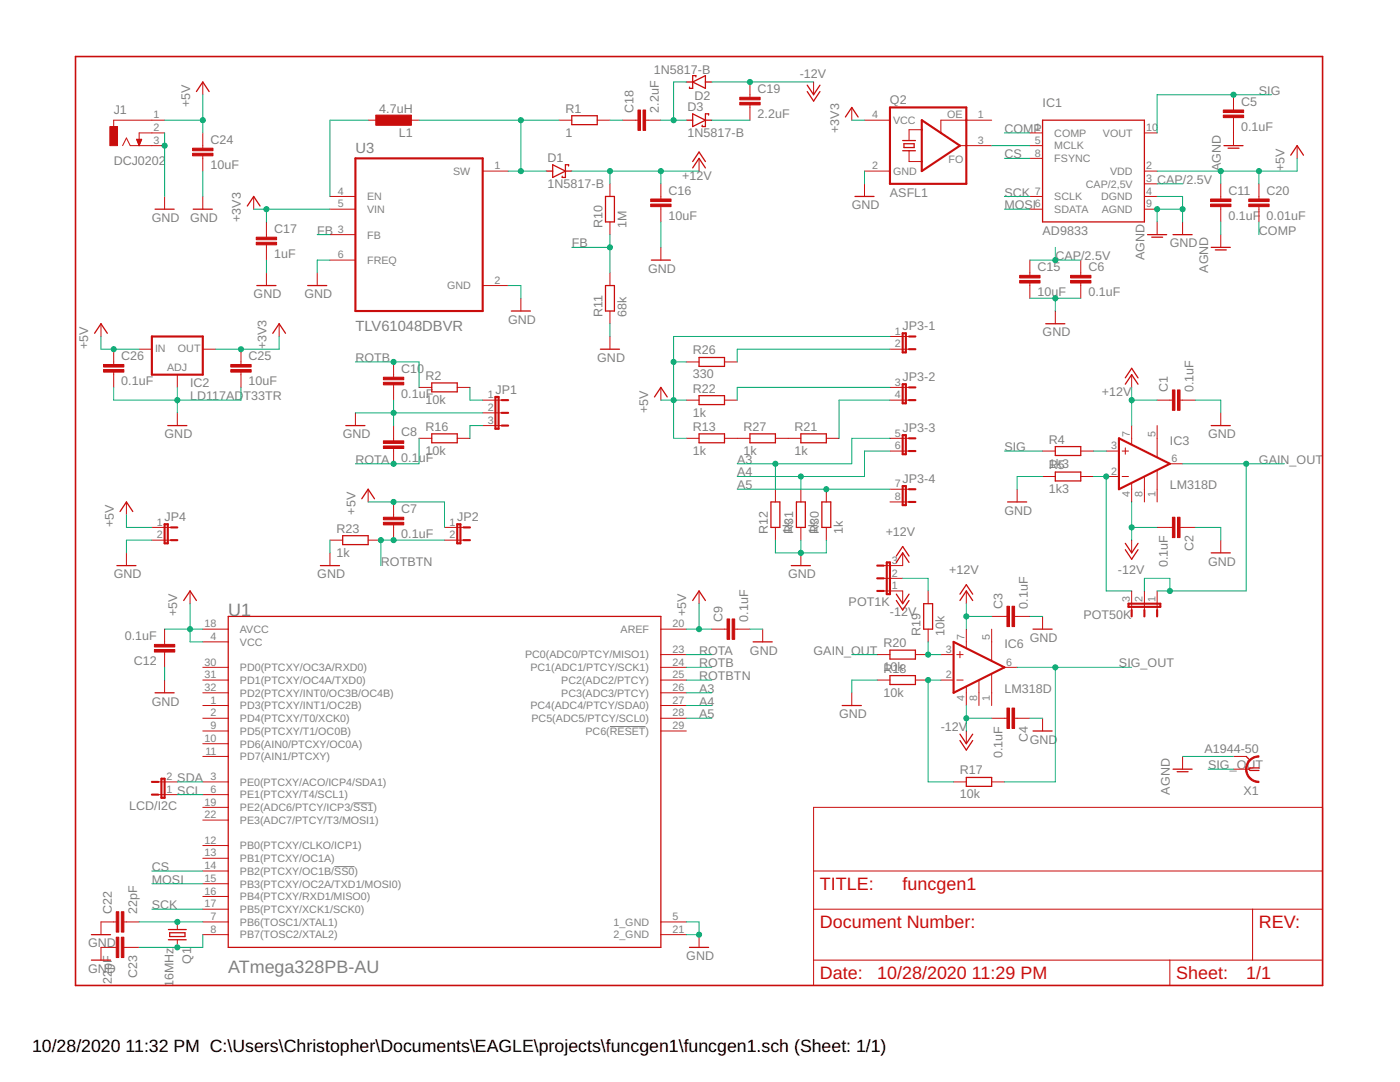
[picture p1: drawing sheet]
<svg xmlns="http://www.w3.org/2000/svg" width="279mm" height="216mm" viewBox="0 0 279 216" stroke-linecap="round" stroke-linejoin="round" font-family="sans-serif">
<path d="M121.7 145h7.1M66.7 172.9h4M70.5 160.2h4" fill="none" stroke="#808080" stroke-width=".2"/>
<g fill="none" stroke="#c90d0c" stroke-width=".2">
<path d="M40.5 16.4v2.5M149.7 16.4v3M162.4 16.4v2.5M246.2 18.9v3M24.5 29.1l.7-1.6 .8 1.6h6.9M27.3 27.8h1l-.5 1.3zM27.3 27.9h.9M27.3 28h.9M27.4 28.1h.7M27.4 28.2h.7M27.5 28.4h.5M27.5 28.5h.5"/>
<path d="M27.6 28.6h.3M27.6 28.7h.3M27.7 28.9h.2M27.7 29h.1M32.9 26.5h-5.1v2.6M32.9 24h-10.2v1.3M32.9 39.2v2.5M40.5 26.5v3.1M40.5 31.1v3M40.5 39.2v2.5M50.6 39.2v2.5M65.8 39.2h5.1"/>
<path d="M73.5 24h2.5M81.1 24h2.5M96.3 34.1h5.1M111.6 24h2.5M119.2 24h2.5M121.7 36.7v2.5M124.3 24h3M128.8 24h3.1M131.9 36.7v3M139.5 31.6v2.5M149.7 20.9v3.1M170 21.4v2.6"/>
<path d="M172.5 34.1h5.1M172.5 24h5.1M172.5 36.7v2.5M181.4 30.1v2.1h2.6M184 25.9h-2.6v2.1M191.6 29.1h6.3M197.9 24h-10.1v2.5M205.5 26.5h2.6M205.5 39.2h2.6M205.5 29.1h2.6M205.5 31.6h2.6M228.4 26.5h2.5"/>
<path d="M228.4 39.2h2.5M228.4 36.7h2.5M228.4 34.1h2.5M243.6 36.7v3M246.2 23.5v5.6M251.2 36.7v3M258.9 29.1v2.5M53.2 44.3v3M53.2 48.9v3M53.2 54.4v2.6M63.3 54.4v2.6M65.8 41.7h5.1"/>
<path d="M65.8 46.8h5.1M65.8 51.9h5.1M96.3 57h5.1M103.9 59.5v2.6M121.7 44.3v2.5M121.7 54.4v2.6M131.9 41.2v3.1M131.9 49.4v2.5M205.5 41.7h2.6M205.5 51.9v3M205.5 56.5v3M215.7 51.9v3"/>
<path d="M215.7 56.5v3M228.4 41.7h2.5M230.9 44.3v2.5M236 44.3v2.5M243.6 41.2v3.1M243.6 46.8v2.6M251.2 41.2v3.1M20.2 64.6v2.5M22.7 69.7v3M22.7 74.3v3M27.8 69.7h2.5M35.4 74.8v2.5"/>
<path d="M40.5 69.7h2.5M48.1 69.7v3M48.1 74.3v3M55.7 64.6v2.5M78.5 72.2v3.1M78.5 76.8v3M83.6 77.3h2.6M91.2 77.3h2.6M96.3 79.8h3.8M121.7 62.1v2.5M121.7 67.1v2.6M131.9 77.3v2.5"/>
<path d="M137 79.8h2.5M137 72.2h2.5M144.6 79.8h2.5M144.6 72.2h2.5M177.6 79.8h3.8M177.6 77.3h3.8M177.6 69.7h3.8M177.6 67.1h3.8M210.6 62.1v2.5M225.8 74.8v2.5M230.9 79.8h3.1M235.5 79.8h3"/>
<path d="M35.4 82.4v2.5M70.9 82.4v2.5M73.5 97.6v2.6M78.5 84.9v3.1M78.5 89.5v3M83.6 87.5h2.6M91.2 87.5h2.6M96.3 84.9h3.8M96.3 82.4h3.8M137 87.5h2.5M144.6 87.5h5.1M154.7 97.6v2.6"/>
<path d="M154.7 87.5h5.1M159.8 97.6v2.6M164.9 87.5h2.5M164.9 97.6v2.6M177.6 90h3.8M177.6 87.5h3.8M177.6 97.6h3.8M203 97.6v2.6M208.1 90h2.5M208.1 95.1h2.5M215.7 90h2.5M215.7 95.1h2.5"/>
<path d="M220.8 90h2.5M220.8 95.1h2.5M223.9 90h1.3M223.9 95.1h1.3M224.6 89.4v1.2M225.8 84.9v3.7M225.8 96.4v3.8M228.4 95.1v5.1M230.9 84.9v6.3M230.9 93.9v6.3M233.5 92.5h2.5M243.6 82.4v2.5"/>
<path d="M25.2 100.2v2.5M25.2 110.3v2.6M30.3 105.2h3.8M30.3 107.8h3.8M37.9 117.9v2.6M65.8 107.8h2.6M65.8 110.3v2.6M73.5 107.8h2.5M78.5 100.2v3M78.5 104.7v3.1M88.7 105.2h3.8M88.7 107.8h3.8"/>
<path d="M139.5 117.9v2.6M154.7 105.2v2.6M159.8 105.2v2.6M159.8 110.3v2.6M164.9 105.2v2.6M176.3 115.4h3.8M176.3 117.9h3.8v2.6M177.6 100.2h3.8M180.1 110.3v2.6h-3.8M185.2 117.9v2.6M192.8 117.9v2.6M225.8 107.8v2.5"/>
<path d="M225.8 117.9v3.8M228.4 117.9v3.8M230.9 105.2h3.1M230.9 117.9v3.8M235.5 105.2h3M243.6 107.8v2.5M32.9 125.5v3.1M32.9 130.1v3.1M32.9 135.7v2.5M40.5 125.5l5.1 .1M40.5 128.1h5.1M40.5 133.2h5.1"/>
<path d="M40.5 135.7h5.1M40.5 138.2h5.1M45.6 133.2h.1M45.6 135.7h.1M45.6 138.2v.1M137 125.5l-5.1 .1M137 130.6h-5.1M137 133.2h-5.1M137 135.7h-5.1M137 138.2l-5.1 .1M142 125.5h3.1M146.6 125.5h3.1"/>
<path d="M152.2 125.5v2.6M170 138.2v2.6M175.1 135.7h2.5M175.1 130.6h2.5M182.7 135.7h2.5M182.7 130.6h2.5M185.2 125.5v2.6M187.8 135.7h2.5M187.8 130.6h2.5M190.9 135.7h1.3M190.9 130.6h1.3M191.6 130v1.3"/>
<path d="M192.8 125.5v3.8M192.8 137.1v3.7M195.4 135.8v5M197.9 123h3.1M197.9 125.5v6.3M197.9 134.5v6.3M200.4 133.2h2.6M202.5 123h3M208.1 123v2.5M31.6 156h3.8M31.6 158.6h3.8M40.5 145.9h5.1"/>
<path d="M40.5 148.4h5.1M40.5 150.9l5.1 .1M40.5 156h5.1M40.5 140.8h5.1M40.5 143.3h5.1M40.5 158.6h5.1M45.6 140.8h.1M45.6 143.3h.1M45.6 158.6h.1M137 140.8h-5.1M137 143.3h-5.1M137 145.9h-5.1"/>
<path d="M190.3 156h2.5M192.8 145.9v2.5M197.9 143.3h3.1M197.9 156h2.5M202.5 143.3h3M208.1 143.3v2.6M236 150.9v2.6M246.2 150.9h2.5M246.2 153.5h3M40.5 161.1h5.1M40.5 173.8h5.1M40.5 176.3l5.1 .1"/>
<path d="M40.5 178.9h5.1M40.5 163.6h5.1M40.5 168.7h5.1M40.5 171.3h5.1M45.6 161.1h.1M45.6 163.6v.1M45.6 168.7h.1M45.6 171.3h.1M162.4 161.1h101.5v35.5h-101.5zM162.4 173.8h101.5M23.2 184h-3v2.5M23.2 189h-3v2.6"/>
<path d="M24.7 184h3.1M24.7 189h3.1M35.4 184v1.5M35.4 187.5v1.5M40.5 181.4h5.1M40.5 184h5.1M40.5 186.5h5.1M45.6 186.5h.1M137 184h-5.1M137 186.5h-5.1M139.5 186.5v2.5M162.4 181.4h101.5"/>
<path d="M162.4 191.6h101.5M233.5 191.6v5M250 181.4v10.2"/>
</g>
<g fill="none" stroke="#c90d0c" stroke-width=".25">
<path d="M39.2 18.3l1.3-1.9 1.2 1.9M137 16.4h1.2M138.2 16.4l2.6-1.3v2.5zM138.9 15.3v-.2h-.7v2.5h-.6v-.2M140.8 16.4h1.2M161.1 17l1.3 1.9 1.2-1.9M161.1 18.3l1.3 1.9 1.2-1.9M109 34.1h1.3M110.3 32.9l2.5 1.2-2.5 1.3zM112.8 34.1h1.3M113.5 33.1v-.2h-.7v2.5h-.6v-.2M114.1 23.1h5.1v1.8h-5.1z"/>
<path d="M120.8 39.2h1.8v5.1h-1.8zM137 24h1.2M138.2 22.7l2.6 1.3-2.6 1.3zM138.2 33.5l1.3-1.9 1.3 1.9M138.2 32.2l1.3-1.9 1.3 1.9M140.8 24h1.2M141.4 23v-.3h-.6v2.6h-.7v-.3M168.7 23.3l1.3-1.9 1.3 1.9M170.6 39.2h3.8M180.1 30.1h2.6M180.1 28h2.6M180.4 28.7h2v.7h-2z"/>
<path d="M208.1 24h20.3v20.3h-20.3zM244.3 29.1h3.8M245.1 29.6h2.2M257.6 31l1.3-1.9 1.2 1.9M30.9 41.7h3.9M38.6 41.7h3.8M49.4 41.1l1.2-1.9 1.3 1.9M51.3 57h3.8M61.4 57h3.8M120.8 57h1.8v5.1h-1.8zM130 51.9h3.8M229 46.8h3.8"/>
<path d="M229.8 47.3h2.2M234.1 46.8h3.8M241.7 49.4h3.8M242.5 49.9h2.2M18.9 66.5l1.3-1.9 1.2 1.9M54.4 66.5l1.3-1.9 1.3 1.9M86.2 76.4h5v1.8h-5zM102 62.1h3.9M119.8 69.7h3.8M130.6 79.2l1.3-1.9 1.3 1.9M139.5 71.3h5.1v1.8h-5.1zM139.5 79h5.1v1.7h-5.1z"/>
<path d="M208.7 64.6h3.8M224.6 76.7l1.2-1.9 1.3 1.9M224.6 75.4l1.2-1.9 1.3 1.9M33.5 84.9h3.8M69 84.9h3.8M72.2 99.5l1.3-1.9 1.2 1.9M86.2 86.6h5v1.7h-5zM139.5 86.6h5.1v1.7h-5.1zM149.7 86.6h5v1.7h-5zM159.8 86.6h5.1v1.7h-5.1zM210.6 89.1h5.1v1.8h-5.1zM210.6 94.2h5.1v1.8h-5.1z"/>
<path d="M241.7 84.9h3.8M23.3 112.9h3.8M24 102.1l1.2-1.9 1.3 1.9M36.7 119.8l1.2-1.9 1.3 1.9M63.9 112.9h3.9M68.4 106.9h5.1v1.8h-5.1zM138.2 119.8l1.3-1.9 1.3 1.9M153.9 100.2h1.7v5h-1.7zM157.9 112.9h3.8M158.9 100.2h1.8v5h-1.8zM164 100.2h1.8v5h-1.8zM178.9 118.6l1.2 1.9 1.3-1.9"/>
<path d="M178.9 119.8l1.2 1.9 1.3-1.9M178.9 112.2l1.2-1.9 1.3 1.9M178.9 111l1.2-1.9 1.3 1.9M191.6 119.8l1.2-1.9 1.3 1.9M191.6 118.6l1.2-1.9 1.3 1.9M201.1 100.2h3.8M224.6 108.4l1.2 1.9 1.3-1.9M224.6 109.7l1.2 1.9 1.3-1.9M241.7 110.3h3.8M30.9 138.2h3.9M45.6 123h86.3v66h-86.3zM150.3 128.1h3.8"/>
<path d="M177.6 134.8h5.1v1.8h-5.1zM177.6 129.7h5.1v1.8h-5.1zM184.3 120.5h1.8v5h-1.8zM206.2 125.5h3.8M168.1 140.8h3.8M191.6 146.5l1.2 1.9 1.3-1.9M191.6 147.8l1.2 1.9 1.3-1.9M192.8 155.1h5.1v1.8h-5.1zM206.2 145.9h3.8M234.1 153.5h3.8M234.9 154h2.2M248.7 150.9l.8 .8"/>
<path d="M251.2 153.2h-1.7l-.3 .3 .3 .2h1.7M18.2 191.6h3.9M18.2 186.5h3.9M33.6 187.5h3.6M33.6 185.5h3.6M33.9 186.1h3v.8h-3zM137.6 189h3.8"/>
</g>
<path d="M15.1 11.3h248.8v185.3h-248.8z" fill="none" stroke="#c90d0c" stroke-width=".32"/>
<g fill="#c90d0c" stroke="#c90d0c" stroke-width=".2">
<path d="M21.9 25.3h1.6v3.8h-1.6z"/>
<path d="M235 77.8h.5v4.1h-.5z"/>
<path d="M234 77.8h.5v4.1h-.5z"/>
<path d="M234 103.2h.5v4.1h-.5z"/>
<path d="M235 103.2h.5v4.1h-.5z"/>
<path d="M202 121h.5v4h-.5z"/>
<path d="M201 121h.5v4h-.5z"/>
<path d="M201 141.3h.5v4.1h-.5z"/>
<path d="M202 141.3h.5v4.1h-.5z"/>
<path d="M244.1 23h4.1v.5h-4.1z"/>
<path d="M244.1 21.9h4.1v.6h-4.1z"/>
<path d="M213.7 56h4v.5h-4z"/>
<path d="M213.7 54.9h4v.6h-4z"/>
<path d="M76.5 104.2h4.1v.5h-4.1z"/>
<path d="M76.5 103.2h4.1v.5h-4.1z"/>
<path d="M76.5 89h4.1v.5h-4.1z"/>
<path d="M76.5 88h4.1v.5h-4.1z"/>
<path d="M146.1 123.5h.5v4.1h-.5z"/>
<path d="M145.1 123.5h.5v4.1h-.5z"/>
<path d="M76.5 76.3h4.1v.5h-4.1z"/>
<path d="M76.5 75.3h4.1v.5h-4.1z"/>
<path d="M241.6 40.7h4.1v.5h-4.1z"/>
<path d="M241.6 39.7h4.1v.5h-4.1z"/>
<path d="M30.8 128.6h4.1v.5h-4.1z"/>
<path d="M30.8 129.6h4.1v.5h-4.1z"/>
<path d="M203.5 56h4.1v.5h-4.1z"/>
<path d="M203.5 54.9h4.1v.6h-4.1z"/>
<path d="M129.9 40.7h4v.5h-4z"/>
<path d="M129.9 39.7h4v.5h-4z"/>
<path d="M51.1 48.3h4.1v.6h-4.1z"/>
<path d="M51.1 47.3h4.1v.5h-4.1z"/>
<path d="M128.3 21.9h.5v4.1h-.5z"/>
<path d="M127.3 21.9h.5v4.1h-.5z"/>
<path d="M147.6 20.4h4.1v.5h-4.1z"/>
<path d="M147.6 19.4h4.1v.5h-4.1z"/>
<path d="M249.2 40.7h4.1v.5h-4.1z"/>
<path d="M249.2 39.7h4.1v.5h-4.1z"/>
<path d="M24.2 181.9h.5v4.1h-.5z"/>
<path d="M23.2 181.9h.5v4.1h-.5z"/>
<path d="M23.2 187h.5v4.1h-.5z"/>
<path d="M24.2 187h.5v4.1h-.5z"/>
<path d="M75 23h7.1v2h-7.1z"/>
<path d="M38.4 30.6h4.1v.5h-4.1z"/>
<path d="M38.4 29.6h4.1v.5h-4.1z"/>
<path d="M46.1 73.7h4v.6h-4z"/>
<path d="M46.1 72.7h4v.5h-4z"/>
<path d="M20.7 73.7h4v.6h-4z"/>
<path d="M20.7 72.7h4v.5h-4z"/>
</g>
<path d="M249.4 151.5a2.58 2.58 0 0 1 1.8-.7v.3a2.41 2.41 0 0 0-2.4 2.4 2.41 2.41 0 0 0 2.4 2.4v.2a2.68 2.68 0 0 1-2.4-1.7 2.68 2.68 0 0 1 .6-2.9z" fill-rule="evenodd" fill="#c90d0c" stroke="#c90d0c" stroke-width=".2"/>
<g fill="none" stroke="#c90d0c" stroke-width=".42">
<path d="M70.9 31.6h25.4v30.5h-25.4zM177.6 21.4h15.2v15.3h-15.2zM184 24l7.6 5.1-7.6 5zM30.3 67.1h10.2v7.7h-10.2zM98.9 79.2h.6v6.4h-.6zM100.1 79.8h1.3M180.1 66.5h.7v3.8h-.7zM180.1 76.7h.7v3.8h-.7zM181.4 79.8h1.3M181.4 67.1h1.3M181.4 69.7h1.3M181.4 77.3h1.3"/>
<path d="M100.1 84.9h1.3M100.1 82.4h1.3M180.1 86.8h.7v3.8h-.7zM180.1 97h.7v3.8h-.7zM181.4 87.5h1.3M181.4 90h1.3M181.4 97.6h1.3M223.3 87.5l10.2 5-10.2 5.1zM32.9 104.6h.6v3.8h-.6zM34.1 105.2h1.3M34.1 107.8h1.3M91.2 104.6h.7v3.8h-.7z"/>
<path d="M92.5 105.2h1.3M92.5 107.8h1.3M175.1 112.9h1.2M175.1 115.4h1.2M175.1 117.9h1.2M177 112.2h.6v6.4h-.6zM181.4 100.2h1.3M190.3 128.1l10.1 5.1-10.1 5zM225.2 120.5h6.4v.6h-6.4zM225.8 121.7v1.3M228.4 121.7v1.3M230.9 121.7v1.3"/>
<path d="M30.3 158.6h1.3M30.3 156h1.3M32.2 155.4h.7v3.8h-.7z"/>
</g>
<g fill="none" stroke="#0dab76" stroke-width=".2">
<path d="M40.5 18.9v7.6M137 16.4h-2.6v7.6M142 16.4h20.4M253.8 18.9h-22.9v7.6M32.9 26.5v12.7M32.9 24h7.6M40.5 34.1v5.1M73.5 24h-7.7v15.2M83.6 24h28M101.4 34.1h7.6M103.9 24v10.1M114.1 34.1h25.4"/>
<path d="M121.7 34.1v2.6M121.7 24h2.6M131.9 34.1v2.6M131.9 24h5.1M142 24h7.7M170 24h2.5M172.5 34.1v2.6M197.9 29.1h7.6M200.4 39.2h5.1M200.4 31.6h5.1M200.4 26.5h5.1M230.9 39.2h5.1v5.1"/>
<path d="M230.9 36.7h5.1M243.6 34.1v2.6M251.2 34.1v2.6M258.9 31.6v2.5h-28M50.6 41.7h15.2M53.2 41.7v2.6M53.2 51.9v2.5M63.3 46.8h2.5M65.8 51.9h-2.5v2.5M101.4 57h2.5v2.5M114.1 49.4h7.6M121.7 46.8v7.6"/>
<path d="M131.9 44.3v5.1M200.4 41.7h5.1M205.5 51.9h10.2M205.5 59.5h10.2M210.6 49.4v2.5M210.6 59.5v2.6M236 41.7h-5.1v2.6M243.6 44.3v2.5M251.2 44.3v2.5M20.2 67.1v2.6h7.6M22.7 77.3v2.5h25.4v-2.5M35.4 77.3v5.1"/>
<path d="M55.7 67.1v2.6h-12.7M70.9 72.2h12.7v5.1M78.5 79.8v5.1M93.8 77.3v2.5h2.5M121.7 64.6v2.5M131.9 79.8h5.1M134.4 72.2h2.6M177.6 79.8h-10.2v7.7M177.6 67.1h-43.2v20.4h2.6M177.6 69.7h-30.5v2.5M177.6 77.3h-30.5v2.5M225.8 79.8h5.1"/>
<path d="M225.8 77.3v7.6M238.5 79.8h5.1v2.6M70.9 82.4h25.4M83.6 87.5v5h-12.7M96.3 84.9h-2.5v2.6M147.1 97.6h30.5M154.7 92.5v5.1M159.8 95.1v2.5M177.6 90h-5.1v5.1h-25.4M177.6 87.5h-7.6v5h-22.9M200.4 90h7.7M208.1 95.1h-5.1v2.5"/>
<path d="M218.2 90h2.6M218.2 95.1h2.6v22.8h5M236 92.5h20.3M248.7 92.5v25.4h-17.8M25.2 102.7v2.5h5.1M30.3 107.8h-5.1v2.5M65.8 107.8v2.5M73.5 100.2h15.2v5M88.7 107.8h-12.7v5.1M154.7 107.8v2.5h10.2v-2.5M159.8 107.8v2.5M180.1 115.4h5.1v2.5"/>
<path d="M225.8 105.2h5.1M225.8 100.2v7.6M228.4 117.9v-2.5h5.1v2.5M238.5 105.2h5.1v2.6M32.9 133.2v2.5M32.9 125.5h7.6M37.9 120.5v7.6h2.6M137 135.7h5M137 125.5h5M137 130.6h5M137 133.2h5M137 138.2h5"/>
<path d="M139.5 120.5v5M149.7 125.5h2.5M170 130.6h5.1M175.1 135.7h-5.1v2.5M185.2 128.1v2.5h2.6M187.8 135.7h-2.6v20.3h5.1M192.8 123h5.1M192.8 120.5v5M203 133.2h22.8M205.5 123h2.6M210.6 133.2v22.8h-10.2M35.4 156h5.1"/>
<path d="M35.4 158.6h5.1M137 143.3h5M137 140.8h5M192.8 143.3h5.1M192.8 140.8v5.1M205.5 143.3h2.6M236 150.9h10.2M241.1 153.5h5.1M30.3 176.3h10.2M30.3 173.8h10.2M27.8 184h12.7M30.3 181.4h10.2"/>
<path d="M40.5 186.5v2.5h-12.7M137 184h2.5v2.5h-2.5"/>
</g>
<g fill="#0dab76" stroke="#0dab76" stroke-width=".2">
<circle cx="220.8" cy="95.1" r=".51"/>
<circle cx="210.6" cy="59.5" r=".51"/>
<circle cx="78.5" cy="82.4" r=".51"/>
<circle cx="32.9" cy="29.1" r=".51"/>
<circle cx="35.4" cy="79.8" r=".51"/>
<circle cx="139.5" cy="186.5" r=".51"/>
<circle cx="159.8" cy="110.3" r=".51"/>
<circle cx="230.9" cy="41.7" r=".51"/>
<circle cx="236" cy="41.7" r=".51"/>
<circle cx="246.2" cy="18.9" r=".51"/>
<circle cx="248.7" cy="92.5" r=".51"/>
<circle cx="233.5" cy="117.9" r=".51"/>
<circle cx="185.2" cy="130.6" r=".51"/>
<circle cx="185.2" cy="135.7" r=".51"/>
<circle cx="210.6" cy="133.2" r=".51"/>
<circle cx="121.7" cy="49.4" r=".51"/>
<circle cx="103.9" cy="24" r=".51"/>
<circle cx="103.9" cy="34.1" r=".51"/>
<circle cx="134.4" cy="24" r=".51"/>
<circle cx="210.6" cy="51.9" r=".51"/>
<circle cx="78.5" cy="92.5" r=".51"/>
<circle cx="78.5" cy="72.2" r=".51"/>
<circle cx="76" cy="107.8" r=".51"/>
<circle cx="78.5" cy="107.8" r=".51"/>
<circle cx="40.5" cy="24" r=".51"/>
<circle cx="243.6" cy="34.1" r=".51"/>
<circle cx="251.2" cy="34.1" r=".51"/>
<circle cx="22.7" cy="69.7" r=".51"/>
<circle cx="78.5" cy="100.2" r=".51"/>
<circle cx="37.9" cy="125.5" r=".51"/>
<circle cx="139.5" cy="125.5" r=".51"/>
<circle cx="134.4" cy="79.8" r=".51"/>
<circle cx="134.4" cy="72.2" r=".51"/>
<circle cx="149.7" cy="16.4" r=".51"/>
<circle cx="225.8" cy="105.2" r=".51"/>
<circle cx="192.8" cy="143.3" r=".51"/>
<circle cx="121.7" cy="34.1" r=".51"/>
<circle cx="131.9" cy="34.1" r=".51"/>
<circle cx="225.8" cy="79.8" r=".51"/>
<circle cx="192.8" cy="123" r=".51"/>
<circle cx="48.1" cy="69.7" r=".51"/>
<circle cx="53.2" cy="41.7" r=".51"/>
<circle cx="35.4" cy="184" r=".51"/>
<circle cx="35.4" cy="189" r=".51"/>
<circle cx="154.7" cy="92.5" r=".51"/>
<circle cx="159.8" cy="95.1" r=".51"/>
<circle cx="164.9" cy="97.6" r=".51"/>
</g>
<g font-size="3.6" fill="#808080">
<text x="45.5" y="123">U1</text>
<text x="45.5" y="194.1">ATmega328PB-AU</text>
</g>
<g font-size="3.6" fill="#c90d0c">
<text x="163.6" y="177.6">TITLE:</text>
<text x="180.1" y="177.6">funcgen1</text>
<text x="163.6" y="185.2">Document Number:</text>
<text x="251.3" y="185.2">REV:</text>
<text x="163.6" y="195.4">Date:</text>
<text x="175.1" y="195.4">10/28/2020</text>
<text x="194" y="195.4">11:29 PM</text>
<text x="234.7" y="195.4">Sheet:</text>
<text x="248.7" y="195.4">1/1</text>
</g>
<g font-size="3.5">
<text x="6.4" y="209.9">10/28/2020</text>
<text x="25.1" y="209.9">11:32 PM C:\Users\Christopher\Documents\EAGLE\projects\funcgen1\funcgen1.sch (Sheet: 1/1)</text>
</g>
<g font-size="2.9" fill="#808080">
<text x="70.9" y="30.6">U3</text>
<text x="70.9" y="66.1">TLV61048DBVR</text>
</g>
<g font-size="2.5" fill="#808080">
<text x="130.5" y="14.7">1N5817-B</text>
<text x="159.6" y="15.6">-12V</text>
<text x="22.7" y="22.7">J1</text>
<text x="37.9" y="21.4" transform="rotate(-90 37.9 21.4)">+5V</text>
<text x="75.7" y="22.5">4.7uH</text>
<text x="112.8" y="22.5">R1</text>
<text x="126.4" y="22.5" transform="rotate(-90 126.4 22.5)">C18</text>
<text x="131.5" y="22.5" transform="rotate(-90 131.5 22.5)">2.2uF</text>
<text x="137.2" y="22.1">D3</text>
<text x="138.6" y="20">D2</text>
<text x="151.2" y="23.6">2.2uF</text>
<text x="151.2" y="18.5">C19</text>
<text x="177.6" y="20.8">Q2</text>
<text x="208.1" y="21.4">IC1</text>
<text x="247.7" y="21.1">C5</text>
<text x="251.3" y="18.9">SIG</text>
<text x="42" y="28.7">C24</text>
<text x="79.6" y="27.3">L1</text>
<text x="112.8" y="27.3">1</text>
<text x="137.2" y="27.4">1N5817-B</text>
<text x="167.4" y="26.5" transform="rotate(-90 167.4 26.5)">+3V3</text>
<text x="200.5" y="26.5">COMP</text>
<text x="247.7" y="26.1">0.1uF</text>
<text x="22.7" y="32.9">DCJ0202</text>
<text x="42" y="33.8">10uF</text>
<text x="109.3" y="32.2">D1</text>
<text x="136.1" y="35.9">+12V</text>
<text x="200.5" y="31.6">CS</text>
<text x="243.6" y="34.1" transform="rotate(-90 243.6 34.1)">AGND</text>
<text x="256.3" y="34.1" transform="rotate(-90 256.3 34.1)">+5V</text>
<text x="109.3" y="37.6">1N5817-B</text>
<text x="133.4" y="38.8">C16</text>
<text x="170" y="41.8">GND</text>
<text x="177.6" y="39.2">ASFL1</text>
<text x="200.5" y="39.2">SCK</text>
<text x="200.5" y="41.8">MOSI</text>
<text x="230.9" y="36.7">CAP/2.5V</text>
<text x="245.2" y="38.8">C11</text>
<text x="252.8" y="38.8">C20</text>
<text x="30.3" y="44.3">GND</text>
<text x="37.9" y="44.3">GND</text>
<text x="48.1" y="44.3" transform="rotate(-90 48.1 44.3)">+3V3</text>
<text x="54.7" y="46.4">C17</text>
<text x="63.3" y="46.8">FB</text>
<text x="120.2" y="45.6" transform="rotate(-90 120.2 45.6)">R10</text>
<text x="125" y="45.6" transform="rotate(-90 125 45.6)">1M</text>
<text x="133.4" y="43.9">10uF</text>
<text x="208.1" y="46.8">AD9833</text>
<text x="245.2" y="43.9">0.1uF</text>
<text x="251.3" y="46.8">COMP</text>
<text x="252.8" y="43.9">0.01uF</text>
<text x="54.7" y="51.5">1uF</text>
<text x="114.1" y="49.4">FB</text>
<text x="210.6" y="51.9">CAP</text>
<text x="215.8" y="51.9">/2.5V</text>
<text x="228.4" y="51.9" transform="rotate(-90 228.4 51.9)">AGND</text>
<text x="233.5" y="49.4">GND</text>
<text x="50.6" y="59.5">GND</text>
<text x="60.8" y="59.5">GND</text>
<text x="129.3" y="54.4">GND</text>
<text x="207.1" y="59.1">10uF</text>
<text x="207.1" y="54.1">C15</text>
<text x="217.2" y="59.1">0.1uF</text>
<text x="217.2" y="54.1">C6</text>
<text x="241.1" y="54.4" transform="rotate(-90 241.1 54.4)">AGND</text>
<text x="101.4" y="64.6">GND</text>
<text x="120.2" y="63.3" transform="rotate(-90 120.2 63.3)">R11</text>
<text x="125" y="63.3" transform="rotate(-90 125 63.3)">68k</text>
<text x="180.1" y="65.9">JP3-1</text>
<text x="17.6" y="69.7" transform="rotate(-90 17.6 69.7)">+5V</text>
<text x="24.2" y="71.8">C26</text>
<text x="49.6" y="71.8">C25</text>
<text x="53.2" y="69.7" transform="rotate(-90 53.2 69.7)">+3V3</text>
<text x="138.2" y="70.7">R26</text>
<text x="208.1" y="67.1">GND</text>
<text x="24.2" y="76.9">0.1uF</text>
<text x="37.9" y="77.3">IC2</text>
<text x="49.6" y="76.9">10uF</text>
<text x="70.9" y="72.2">ROTB</text>
<text x="80.1" y="74.4">C10</text>
<text x="84.9" y="75.8">R2</text>
<text x="119.2" y="72.2">GND</text>
<text x="138.2" y="75.5">330</text>
<text x="180.1" y="76">JP3-2</text>
<text x="37.9" y="79.8">LD117AD</text>
<text x="48.6" y="79.8">T33TR</text>
<text x="80.1" y="79.5">0.1uF</text>
<text x="84.9" y="80.6">10k</text>
<text x="98.9" y="78.6">JP1</text>
<text x="129.3" y="82.4" transform="rotate(-90 129.3 82.4)">+5V</text>
<text x="138.2" y="83.1">1k</text>
<text x="138.2" y="78.3">R22</text>
<text x="219.9" y="79.1">+12V</text>
<text x="233.1" y="78.3" transform="rotate(-90 233.1 78.3)">C1</text>
<text x="238.2" y="78.3" transform="rotate(-90 238.2 78.3)">0.1uF</text>
<text x="32.8" y="87.5">GND</text>
<text x="68.4" y="87.5">GND</text>
<text x="80.1" y="87.1">C8</text>
<text x="84.9" y="86">R16</text>
<text x="138.2" y="86">R13</text>
<text x="148.4" y="86">R27</text>
<text x="158.6" y="86">R21</text>
<text x="180.1" y="86.2">JP3-3</text>
<text x="200.5" y="90">SIG</text>
<text x="209.3" y="88.5">R4</text>
<text x="233.5" y="88.7">IC3</text>
<text x="241.1" y="87.5">GND</text>
<text x="70.9" y="92.5">ROTA</text>
<text x="80.1" y="92.2">0.1uF</text>
<text x="84.9" y="90.8">10k</text>
<text x="138.2" y="90.8">1k</text>
<text x="147.1" y="92.5">A3</text>
<text x="147.1" y="95.1">A4</text>
<text x="148.4" y="90.8">1k</text>
<text x="158.6" y="90.8">1k</text>
<text x="209.3" y="93.3">1k3</text>
<text x="209.3" y="93.6">R5</text>
<text x="251.3" y="92.5">GAIN_OUT</text>
<text x="147.1" y="97.6">A5</text>
<text x="180.1" y="96.3">JP3-4</text>
<text x="209.3" y="98.4">1k3</text>
<text x="233.5" y="97.6">LM318D</text>
<text x="22.7" y="105.2" transform="rotate(-90 22.7 105.2)">+5V</text>
<text x="32.8" y="104">JP4</text>
<text x="67.1" y="106.3">R23</text>
<text x="70.9" y="102.7" transform="rotate(-90 70.9 102.7)">+5V</text>
<text x="80.1" y="107.4">0.1uF</text>
<text x="80.1" y="102.3">C7</text>
<text x="91.3" y="104">JP2</text>
<text x="153.2" y="106.5" transform="rotate(-90 153.2 106.5)">R12</text>
<text x="158" y="106.5" transform="rotate(-90 158 106.5)">1k</text>
<text x="158.3" y="106.5" transform="rotate(-90 158.3 106.5)">R31</text>
<text x="163.1" y="106.5" transform="rotate(-90 163.1 106.5)">1k</text>
<text x="163.4" y="106.5" transform="rotate(-90 163.4 106.5)">R30</text>
<text x="168.2" y="106.5" transform="rotate(-90 168.2 106.5)">1k</text>
<text x="176.8" y="107">+12V</text>
<text x="200.5" y="102.7">GND</text>
<text x="67.1" y="111.1">1k</text>
<text x="76" y="112.9">ROTBTN</text>
<text x="233.1" y="113.2" transform="rotate(-90 233.1 113.2)">0.1uF</text>
<text x="238.2" y="110" transform="rotate(-90 238.2 110)">C2</text>
<text x="241.1" y="112.9">GND</text>
<text x="22.7" y="115.4">GND</text>
<text x="63.3" y="115.4">GND</text>
<text x="157.3" y="115.4">GND</text>
<text x="189.5" y="114.6">+12V</text>
<text x="223.1" y="114.6">-12V</text>
<text x="35.4" y="123" transform="rotate(-90 35.4 123)">+5V</text>
<text x="137" y="123" transform="rotate(-90 137 123)">+5V</text>
<text x="144.2" y="124" transform="rotate(-90 144.2 124)">C9</text>
<text x="149.3" y="124" transform="rotate(-90 149.3 124)">0.1uF</text>
<text x="169.4" y="121">POT1K</text>
<text x="177.6" y="123">-12V</text>
<text x="200.1" y="121.5" transform="rotate(-90 200.1 121.5)">C3</text>
<text x="205.2" y="121.5" transform="rotate(-90 205.2 121.5)">0.1uF</text>
<text x="216.2" y="123.5">POT50K</text>
<text x="24.9" y="127.7">0.1uF</text>
<text x="139.5" y="130.6">ROTA</text>
<text x="149.7" y="130.6">GND</text>
<text x="162.4" y="130.6">GAIN_OUT</text>
<text x="176.3" y="129.1">R20</text>
<text x="183.7" y="126.8" transform="rotate(-90 183.7 126.8)">R19</text>
<text x="188.5" y="126.8" transform="rotate(-90 188.5 126.8)">10k</text>
<text x="200.5" y="129.4">IC6</text>
<text x="205.5" y="128.1">GND</text>
<text x="26.7" y="132.8">C12</text>
<text x="139.5" y="133.2">ROTB</text>
<text x="139.5" y="135.7">ROTBTN</text>
<text x="176.3" y="133.9">10k</text>
<text x="176.3" y="134.2">R18</text>
<text x="223.3" y="133.2">SIG_OUT</text>
<text x="30.3" y="140.8">GND</text>
<text x="139.5" y="138.2">A3</text>
<text x="139.5" y="140.8">A4</text>
<text x="139.5" y="143.3">A5</text>
<text x="167.4" y="143.3">GND</text>
<text x="176.3" y="139">10k</text>
<text x="200.5" y="138.2">LM318D</text>
<text x="187.8" y="145.9">-12V</text>
<text x="205.2" y="148" transform="rotate(-90 205.2 148)">C4</text>
<text x="205.5" y="148.4">GND</text>
<text x="191.6" y="154.5">R17</text>
<text x="200.1" y="151.3" transform="rotate(-90 200.1 151.3)">0.1uF</text>
<text x="240.4" y="150.2">A1944-50</text>
<text x="241.1" y="153.5">SIG_OUT</text>
<text x="25.8" y="161.6">LCD/I2C</text>
<text x="35.4" y="156">SDA</text>
<text x="35.4" y="158.6">SCL</text>
<text x="191.6" y="159.3">10k</text>
<text x="233.5" y="158.6" transform="rotate(-90 233.5 158.6)">AGND</text>
<text x="248.2" y="158.6">X1</text>
<text x="30.3" y="173.8">CS</text>
<text x="30.3" y="176.3">MOSI</text>
<text x="22.3" y="182.4" transform="rotate(-90 22.3 182.4)">C22</text>
<text x="27.4" y="182.4" transform="rotate(-90 27.4 182.4)">22pF</text>
<text x="30.3" y="181.4">SCK</text>
<text x="17.6" y="189">GND</text>
<text x="137" y="191.6">GND</text>
<text x="17.6" y="194.1">GND</text>
<text x="22.3" y="196.3" transform="rotate(-90 22.3 196.3)">22pF</text>
<text x="27.4" y="195.1" transform="rotate(-90 27.4 195.1)">C23</text>
<text x="34.6" y="196.9" transform="rotate(-90 34.6 196.9)">16MHz</text>
<text x="38.2" y="192.4" transform="rotate(-90 38.2 192.4)">Q1</text>
</g>
<g font-size="2.1" fill="#808080">
<text x="30.7" y="23.6">1</text>
<text x="174.1" y="23.6">4</text>
<text x="189" y="23.5">OE</text>
<text x="195.2" y="23.6">1</text>
<text x="30.7" y="26.2">2</text>
<text x="30.7" y="28.7">3</text>
<text x="178.2" y="24.7">VCC</text>
<text x="195.2" y="28.7">3</text>
<text x="206.5" y="26.2">1</text>
<text x="206.5" y="28.7">5</text>
<text x="210.4" y="27.3">COMP</text>
<text x="210.4" y="29.8">MCLK</text>
<text x="220.1" y="27.3">VOUT</text>
<text x="228.7" y="26.2">10</text>
<text x="90.4" y="34.9">SW</text>
<text x="98.7" y="33.8">1</text>
<text x="174.1" y="33.8">2</text>
<text x="178.2" y="34.9">GND</text>
<text x="189.3" y="32.6">FO</text>
<text x="206.5" y="31.2">8</text>
<text x="210.4" y="32.4">FSYNC</text>
<text x="221.5" y="34.9">VDD</text>
<text x="228.7" y="33.8">2</text>
<text x="67.4" y="38.9">4</text>
<text x="67.4" y="41.4">5</text>
<text x="73.3" y="40">EN</text>
<text x="206.5" y="41.4">6</text>
<text x="206.5" y="38.9">7</text>
<text x="210.4" y="40">SCLK</text>
<text x="216.7" y="37.4">CAP/2,5V</text>
<text x="219.7" y="40">DGND</text>
<text x="228.7" y="41.4">9</text>
<text x="228.7" y="38.9">4</text>
<text x="228.7" y="36.3">3</text>
<text x="67.4" y="46.5">3</text>
<text x="73.3" y="42.5">VIN</text>
<text x="73.3" y="47.6">FB</text>
<text x="210.4" y="42.5">SDATA</text>
<text x="219.9" y="42.5">AGND</text>
<text x="67.4" y="51.6">6</text>
<text x="73.3" y="52.7">FREQ</text>
<text x="89.2" y="57.7">GND</text>
<text x="98.7" y="56.6">2</text>
<text x="30.9" y="70.3">IN</text>
<text x="35.5" y="70.3">OUT</text>
<text x="178.6" y="66.8">1</text>
<text x="178.6" y="69.3">2</text>
<text x="33.4" y="74">ADJ</text>
<text x="178.6" y="76.9">3</text>
<text x="97.3" y="79.5">1</text>
<text x="97.3" y="82">2</text>
<text x="178.6" y="79.5">4</text>
<text x="97.3" y="84.6">3</text>
<text x="178.6" y="87.1">5</text>
<text x="178.6" y="89.6">6</text>
<text x="221.8" y="89.6">3</text>
<text x="225.5" y="87.1" transform="rotate(-90 225.5 87.1)">7</text>
<text x="230.6" y="87.1" transform="rotate(-90 230.6 87.1)">5</text>
<text x="221.8" y="94.7">2</text>
<text x="233.8" y="92.2">6</text>
<text x="178.6" y="97.3">7</text>
<text x="178.6" y="99.8">8</text>
<text x="225.5" y="99.2" transform="rotate(-90 225.5 99.2)">4</text>
<text x="228" y="99.2" transform="rotate(-90 228 99.2)">8</text>
<text x="230.6" y="99.2" transform="rotate(-90 230.6 99.2)">1</text>
<text x="31.3" y="104.9">1</text>
<text x="31.3" y="107.4">2</text>
<text x="89.7" y="104.9">1</text>
<text x="89.7" y="107.4">2</text>
<text x="178" y="112.5">3</text>
<text x="178" y="117.6">1</text>
<text x="178" y="115">2</text>
<text x="40.8" y="125.2">18</text>
<text x="134.2" y="125.2">20</text>
<text x="225.5" y="120.1" transform="rotate(-90 225.5 120.1)">3</text>
<text x="228" y="120.1" transform="rotate(-90 228 120.1)">2</text>
<text x="230.6" y="120.1" transform="rotate(-90 230.6 120.1)">1</text>
<text x="42" y="127.7">4</text>
<text x="47.9" y="126.3">AVCC</text>
<text x="47.9" y="128.8">VCC</text>
<text x="104.8" y="131.4">PC0(ADC0/PTCY/MISO1)</text>
<text x="123.9" y="126.3">AREF</text>
<text x="134.2" y="130.3">23</text>
<text x="188.8" y="130.3">3</text>
<text x="192.5" y="127.7" transform="rotate(-90 192.5 127.7)">7</text>
<text x="197.6" y="127.7" transform="rotate(-90 197.6 127.7)">5</text>
<text x="40.8" y="132.8">30</text>
<text x="40.8" y="135.3">31</text>
<text x="40.8" y="137.9">32</text>
<text x="47.9" y="133.9">PD0(PTCXY/OC3A/RXD0)</text>
<text x="47.9" y="136.5">PD1(PTCXY/OC4A/TXD0)</text>
<text x="105.8" y="133.9">PC1(ADC1/PTCY/SCK1)</text>
<text x="112" y="136.5">PC2(ADC2/PTCY)</text>
<text x="134.2" y="132.8">24</text>
<text x="134.2" y="135.3">25</text>
<text x="134.2" y="137.9">26</text>
<text x="188.8" y="135.3">2</text>
<text x="200.8" y="132.8">6</text>
<text x="42" y="140.4">1</text>
<text x="42" y="143">2</text>
<text x="47.9" y="139">PD2(PTCXY/INT0/OC3B/OC4B)</text>
<text x="47.9" y="141.5">PD3(PTCXY/INT1/OC2B)</text>
<text x="105.8" y="141.5">PC4(ADC4/PTCY/SDA0)</text>
<text x="112" y="139">PC3(ADC3/PTCY)</text>
<text x="134.2" y="140.4">27</text>
<text x="134.2" y="143">28</text>
<text x="192.5" y="139.8" transform="rotate(-90 192.5 139.8)">4</text>
<text x="195" y="139.8" transform="rotate(-90 195 139.8)">8</text>
<text x="197.6" y="139.8" transform="rotate(-90 197.6 139.8)">1</text>
<text x="40.8" y="148">10</text>
<text x="42" y="145.5">9</text>
<text x="47.9" y="144.1">PD4(PTCXY/T0/XCK0)</text>
<text x="47.9" y="146.6">PD5(PTCXY/T1/OC0B)</text>
<text x="47.9" y="149.2">PD6(AIN0/PTCXY/OC0A)</text>
<text x="106.1" y="144.1">PC5(ADC5/PTCY/SCL0)</text>
<text x="116.9" y="146.6">PC6(RESET)</text>
<text x="134.2" y="145.5">29</text>
<text x="33.2" y="155.7">2</text>
<text x="41" y="150.6">11</text>
<text x="42" y="155.7">3</text>
<text x="47.9" y="151.7">PD7(AIN1/PTCXY)</text>
<text x="33.2" y="158.2">1</text>
<text x="40.8" y="160.7">19</text>
<text x="42" y="158.2">6</text>
<text x="47.9" y="156.8">PE0(PTCXY/ACO/ICP4/SDA1)</text>
<text x="47.9" y="159.3">PE1(PTCXY/T4/SCL1)</text>
<text x="47.9" y="161.9">PE2(ADC6/PTCY/ICP3/SS1)</text>
<text x="40.8" y="163.3">22</text>
<text x="47.9" y="164.4">PE3(ADC7/PTCY/T3/MOSI1)</text>
<text x="40.8" y="168.4">12</text>
<text x="40.8" y="170.9">13</text>
<text x="40.8" y="173.4">14</text>
<text x="47.9" y="169.5">PB0(PTCXY/CLKO/ICP1)</text>
<text x="47.9" y="172">PB1(PTCXY/OC1A)</text>
<text x="40.8" y="176">15</text>
<text x="40.8" y="178.5">16</text>
<text x="47.9" y="174.6">PB2(PTCXY/OC1B/SS0)</text>
<text x="47.9" y="177.1">PB3(PTCXY/OC2A/TXD1/MOSI0)</text>
<text x="47.9" y="179.6">PB4(PTCXY/RXD1/MISO0)</text>
<text x="40.8" y="181.1">17</text>
<text x="42" y="183.6">7</text>
<text x="47.9" y="182.2">PB5(PTCXY/XCK1/SCK0)</text>
<text x="47.9" y="184.7">PB6(TOSC1/XTAL1)</text>
<text x="122.4" y="184.7">1_GND</text>
<text x="134.2" y="183.6">5</text>
<text x="42" y="186.1">8</text>
<text x="47.9" y="187.3">PB7(TOSC2/XTAL2)</text>
<text x="122.4" y="187.3">2_GND</text>
<text x="134.2" y="186.1">21</text>
</g>
</svg>
